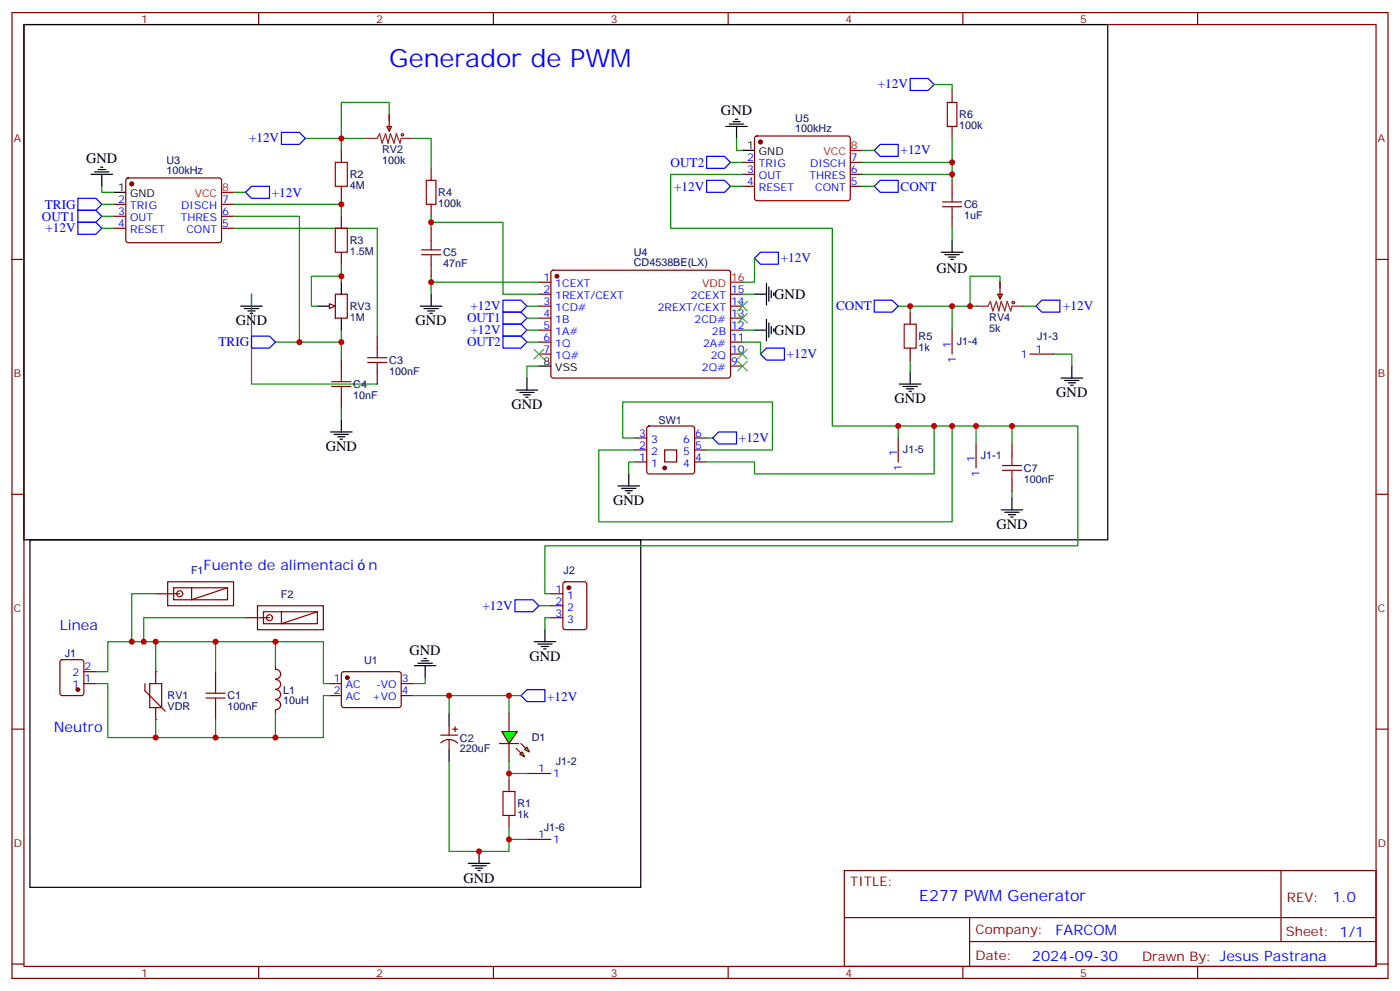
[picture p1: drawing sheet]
<svg xmlns="http://www.w3.org/2000/svg" width="412mm" height="292mm" viewBox="0 0 412 292" stroke-linecap="round" stroke-linejoin="round" font-family="sans-serif">
<g fill="none" stroke="#870000" stroke-width=".35">
<path d="M3.5 3.7h405.4v284.3h-405.4zM7.1 7.2h398.2v277.3h-398.2zM76.2 3.7v3.5M145.3 3.7v3.5M214.5 3.7v3.5M283.6 3.7v3.5M352.8 3.7v3.5M3.5 76.4h3.6M405.3 76.4h3.6M3.5 145.5h3.6M405.3 145.5h3.6M45.9 174.8h7"/>
<path d="M49.4 171.3h19.4v7h-19.4zM51.2 173h15.8v3.6h-15.8zM56.4 173v3.6l10.6-3.6M17.9 194.4l.4-.2h5.7l.6 .4 .1 9.5-.5 .6-5.9 .1-.6-.5-.1-9.4zM24.7 197.7h3.5M3.5 214.7h3.6M24.7 201.3h3.5M44.1 201.3h3.5v7h-3.5zM405.3 214.7h3.6M248.7 256.3h156.6v28.2h-156.6zM377.3 256.3v20.9M248.7 270.1h156.5"/>
<path d="M285.6 277.2h119.6M285.6 270.1v14.2M3.5 283.8h3.6M76.2 284.5v3.5M145.3 284.5v3.5M214.5 284.5v3.5M283.6 284.5v3.5M352.8 284.5v3.5M405.3 283.8h3.6"/>
<circle cx="52.9" cy="174.8" r=".88"/>
</g>
<circle cx="22.9" cy="203" r=".53" fill="#870000" stroke="#870000" stroke-width=".35"/>
<g fill="#8c2424">
<circle cx="45.9" cy="197.7" r=".18"/>
<circle cx="45.9" cy="211.8" r=".18"/>
</g>
<g fill="none" stroke="#870000" stroke-width=".35">
<path d="M45.9 197.7v3.6M63.5 197.7v3.6M81.1 196v1M81.2 197.1a1.41 1.41 0 0 1 1.5 1.4 1.41 1.41 0 0 1-1.5 1.4M100.8 197.9l.4-.2 16.5 .1 .5 .6-.1 9.5-.6 .4-16.5-.1-.5-.6v-9.2zM42.7 201.3v2.1l6 6M45.9 208.3v3.5M63.5 208.3v3.5M81.1 209v1.1M81.2 206.1a1.41 1.41 0 0 1 1.5 1.4 1.41 1.41 0 0 1-1.5 1.4M81.2 200.1a1.41 1.41 0 0 1 1.5 1.4 1.41 1.41 0 0 1-1.5 1.4M81.2 203a1.41 1.41 0 0 1 1.5 1.5 1.41 1.41 0 0 1-1.5 1.4"/>
<path d="M97 201.3h3.5M97 204.8h3.5M118.2 201.3h3.5M118.2 204.8h3.5M129.8 216.4h5M129.9 218.7a3.5 3.5 0 0 1 4.9 0M132.3 213.6v2.8M132.3 217.8v2.9M133.3 214.7h1.5M134.1 214v1.4M149.9 229.5v3.5M149.9 240.1v3.5"/>
</g>
<path d="M45.9 174.8h-7.1v14.1M28.2 197.7h3.5v-8.8h14.2v8.8M45.9 188.9h17.6v8.8M63.5 188.9h17.6v7.1M81.1 188.9h14.1v12.4h1.8M28.2 201.3h3.5v15.8h14.2v-5.3M63.5 211.8v5.3h-17.6M81.1 210.1v7h-17.6M97 204.8h-1.8v12.3h-14.1M121.7 204.8h10.6v5.3M132.3 204.8h17.6v5.3M149.9 224.2v5.3" fill="none" stroke="#008700" stroke-width=".35"/>
<path d="M60.7 204.1h5.6M60.7 205.5h5.6M63.5 201.3v2.8M63.5 205.5v2.8M148.2 233h3.5v7.1h-3.5z" fill="none" stroke="#a10000" stroke-width=".35"/>
<circle cx="102.3" cy="199.5" r=".53" fill="#870000" stroke="#870000" stroke-width=".35"/>
<path d="M8.8 158.9h179.9v102.3h-179.9zM132.3 210.1v3.5M132.3 220.7v3.5M137.9 254.2h6.4M139 254.9h4.2M140.1 255.6h2.1M140.8 256.3h.7M141.1 250.6v3.6" fill="none" stroke="#000" stroke-width=".35"/>
<path d="M147.8 215.4h4.6l-2.5 3.5z" fill="#0f0" stroke="#870000" stroke-width=".35"/>
<path d="M147.1 218.9h5.7z" fill="#f00" stroke="#870000" stroke-width=".35"/>
<g fill="#870000" stroke="#870000" stroke-width=".35">
<path d="M153.5 218.9l1.4 1.4z"/>
<path d="M152 220.3l1.5 1.4z"/>
</g>
<g fill="#0f0" stroke="#870000" stroke-width=".35">
<path d="M154.5 220.7l.7-.7 .7 1.4z"/>
<path d="M153.1 222.1l.7-.7 .7 1.4z"/>
</g>
<g fill="none" stroke="#870000" stroke-width=".35">
<path d="M113.9 37.2h1.5l-.7 1.4zM114.7 33.7v4.9M37.3 52.6l.4-.2h27.1l.5 .7-.1 17.9-.6 .4h-27.1l-.5-.7v-17.6zM33.5 60.1h3.5M33.5 63.7h3.5M33.5 67.2h3.5M65.3 60.1h3.5M65.3 63.7h3.5M65.3 67.2h3.5M100.5 63.7v3.5M100.5 74.3v3.5M98.8 86.6h3.5v7.1h-3.5z"/>
<path d="M162.3 174.8h3.5M162.3 178.3h3.5M166 171.5l.5-.2h5.7l.6 .4 .1 13-.5 .6-5.9 .1-.6-.5-.1-12.9zM162.3 181.9h3.5M149.9 210.1v5.3M149.9 218.9v5.3"/>
</g>
<g fill="none" stroke="#000" stroke-width=".35">
<path d="M26.8 51.3h6.4M27.9 50.6h4.2M28.9 49.9h2.1M29.6 49.2h.7M30 51.3v3.6M33.5 56.6h3.5M70.9 90.1h6.4M72 90.8h4.2M73 91.5h2.1M73.7 92.3h.7M74.1 86.6v3.5M93.5 90.1h3.5"/>
<path d="M100.5 83.1v3.5M100.5 93.7v3.5M122.1 196h6.3M123.1 195.3h4.3M124.2 194.6h2.1M124.9 193.9h.7M125.2 196v3.5M157.3 188.9h6.4M158.4 189.6h4.2M159.5 190.3h2.1M160.2 191h.7M160.5 185.4v3.5"/>
</g>
<path d="M68.8 56.6h3.5M30 67.2h3.5M68.8 67.2h42.3v31.8M74.1 86.6v26.5h37M125.2 199.5v1.8h-3.5M149.9 204.8h3.6" fill="none" stroke="#008700" stroke-width=".35"/>
<g fill="#870000" stroke="#870000" stroke-width=".35">
<circle cx="167.6" cy="173" r=".53"/>
<circle cx="38.8" cy="54.2" r=".53"/>
</g>
<path d="M74.1 54.9h5.3v3.5h-5.3l-1.8-1.8zM22.9 65.4h5.3l1.8 1.8-1.8 1.8h-5.3zM151.7 176.6h5.3l1.7 1.7-1.7 1.8h-5.3zM153.5 204.8l1.7-1.8h5.3v3.6h-5.3z" fill="none" stroke="#00f" stroke-width=".35"/>
<path d="M65.3 56.6h3.5" fill="none" stroke="#f00" stroke-width=".35"/>
<g fill="none" stroke="#a10000" stroke-width=".35">
<path d="M98.8 67.2h3.5v7.1h-3.5z"/>
<circle cx="118.5" cy="39.7" r=".35"/>
</g>
<path d="M107.6 40.7h3.5l.7-1.4 .7 2.9 1.1-2.9 .7 2.9 .7-2.9 1.1 2.9 .7-2.9 1 2.9 .4-1.5h3.5" fill="none" stroke="#8c2424" stroke-width=".35"/>
<path d="M97 89.4l1.8 .7-1.8 .7z" fill="#f0f0f0" stroke="#870000" stroke-width=".35"/>
<g fill="none" stroke="#00f" stroke-width=".35">
<path d="M82.9 39h5.3l1.8 1.7-1.8 1.8h-5.3zM268.1 23.1h5.3l1.8 1.8-1.8 1.7h-5.3zM22.9 58.4h5.3l1.8 1.7-1.8 1.8h-5.3zM208.1 46h5.3l1.8 1.8-1.8 1.8h-5.3zM208.1 53.1h5.3l1.8 1.8-1.8 1.7h-5.3zM259.3 42.5h5.3v3.5h-5.3l-1.8-1.7zM259.3 53.1h5.3v3.5h-5.3l-1.8-1.7zM22.9 61.9h5.3l1.8 1.8-1.8 1.7h-5.3zM224 74.3h5.3v3.5h-5.3l-1.8-1.8zM74.1 99h5.3l1.7 1.7-1.7 1.8h-5.3zM148.2 88.4h5.3l1.7 1.7-1.7 1.8h-5.3zM148.2 95.4h5.3l1.7 1.8-1.7 1.8h-5.3z"/>
<path d="M148.2 99h5.3l1.7 1.7-1.7 1.8h-5.3zM148.2 91.9h5.3l1.7 1.8-1.7 1.7h-5.3zM257.5 88.4h5.3l1.8 1.7-1.8 1.8h-5.3zM306.9 88.4h5.3v3.5h-5.3l-1.7-1.8zM225.8 102.5h5.3v3.5h-5.3l-1.8-1.8zM211.7 127.2h5.3v3.5h-5.3l-1.8-1.8z"/>
</g>
<g fill="none" stroke="#008700" stroke-width=".35">
<path d="M114.7 33.7v-3.5h-14.2v10.5h7.1M275.2 24.9h5.3v1.7M30 54.9v1.7h3.5M90 40.7h10.5v3.6M100.5 58.4v1.7h-31.7M121.7 40.7h5.3v8.9M215.2 47.8h3.5M215.2 54.9h3.5M217 40.7v3.6h1.7M218.7 51.3h-21.1v15.9h47.6v58.2h52.9v5.3M254 54.9h3.5M254 44.3h3.5"/>
<path d="M280.5 40.7v7.1h-26.5M280.5 47.8v3.5h-26.5M280.5 51.3v1.8M30 60.1h3.5M30 63.7h3.5M68.8 63.7h19.4v37h12.3v-3.5M100.5 60.1v3.6M100.5 77.8v5.3M127 65.4h21.2v21.2h10.5M127 63.7v3.5M222.2 76v7.1h-3.5M280.5 67.2v3.5"/>
<path d="M100.5 81.3h-8.8v8.8h1.8M127 81.3v5.3M127 83.1h31.7M155.2 97.2h3.5M155.2 90.1h3.5M155.2 93.7h3.5M218.7 97.2h3.5M218.7 86.6h3.5M264.6 90.1h3.5M280.5 90.1v7.1M285.8 90.1h-17.7v1.8M294.6 83.1v-1.8h-8.8v8.8h1.7"/>
<path d="M301.6 90.1h3.6M81.1 100.7h7.1M100.5 100.7v5.3M155.2 100.7h3.5M158.7 107.8h-3.5v3.5M218.7 100.7h5.3v3.5M268.1 106v3.5M310.4 104.2h5.3v3.6M100.5 120.1v3.5M187 136h-1.8v3.5M187 128.9h-3.6v-10.5h44.1v14.1h-19.4M208.1 128.9h1.8"/>
<path d="M264.6 125.4v3.5M275.2 125.4v14.1h-53v-3.5h-14.1M280.5 125.4v28.2h-104.1v-21.1h10.6M287.5 125.4v5.3M298.1 125.4h19.4v35.3h-157v14.1h1.8M298.1 144.8v1.8M158.7 178.3h3.6M72.3 181.9h-30v7M162.3 181.9h-1.8v3.5M132.3 224.2v26.4h17.6v-7M149.9 227.7h5.3M149.9 247.1h5.3"/>
</g>
<g fill="none" stroke="#a10000" stroke-width=".35">
<path d="M279 30.2h2.9v7h-2.9zM98.8 47.8h3.5v7.1h-3.5zM125.6 53.1h2.8v7h-2.8zM277.6 59.4h5.7M280.5 56.6v2.8M124.2 73.6h5.6M124.2 75h5.6M127 70.7v2.9M127 75v2.8M277.6 60.9h5.7M280.5 60.9v2.8M266.3 95.4h3.6v7.1h-3.6z"/>
<path d="M97.7 113.8h5.7M97.7 112.4h5.7M100.5 109.5v2.9M100.5 113.8v2.8M108.3 105.3h5.6M108.3 106.7h5.6M111.1 102.5v2.8M111.1 106.7v2.8M295.3 137.1h5.6M295.3 138.5h5.6M298.1 134.2v2.9M298.1 138.5v2.8"/>
<circle cx="298.5" cy="89.1" r=".35"/>
</g>
<g fill="none" stroke="#870000" stroke-width=".35">
<path d="M280.5 26.6v3.6M280.5 37.2v3.5M100.5 44.3v3.5M100.5 54.9v3.5M127 49.6v3.5M218.7 47.8h3.5M218.7 51.3h3.5M218.7 54.9h3.5M222.5 40.2l.5-.2 27 .1 .5 .6-.1 18-.6 .4-27.1-.1-.5-.6v-17.7zM250.5 47.8h3.5M250.5 51.3h3.5M250.5 54.9h3.5"/>
<path d="M280.5 53.1v3.5M127 60.1v3.6M127 67.2v3.5M127 77.8v3.5M162.5 79.8l.5-.2h51.8l.4 .7-.1 30.6-.6 .4-51.8-.1-.4-.6v-30.3zM280.5 63.7v3.5M111.1 99v3.5M158.7 83.1h3.6M158.7 86.6h3.6M158.7 90.1h3.6M158.7 93.7h3.6M158.7 97.2h3.6"/>
<path d="M215.2 86.6h3.5M215.2 90.1h3.5M215.2 93.7h3.5M215.2 97.2h3.5M268.1 91.9v3.5M280.5 97.2v7M293.9 86.6h1.4l-.7 1.4zM294.6 83.1v4.9M100.5 106v3.5M100.5 116.6v3.5M111.1 109.5v3.6M158.7 100.7h3.6"/>
<path d="M158.7 104.2h3.6M215.2 100.7h3.5M215.2 104.2h3.5M215.2 107.8h3.5M268.1 102.5v3.5M303.4 104.2h7M187 128.9h3.5M187 132.5h3.5M187 136h3.5M190.7 125.6l.5-.2h12.7l.5 .2 .2 .5v12.7l-.2 .5-.5 .2h-12.7l-.5-.2-.2-.5v-12.7zM195.8 132.5h3.5v3.5h-3.5zM204.6 128.9h3.5"/>
<path d="M204.6 132.5h3.5M204.6 136h3.5M264.6 128.9v7.1M287.5 130.7v7.1M298.1 130.7v3.5M298.1 141.3v3.5M75.8 178.3h19.4v7.1h-19.4zM72.3 181.9h7.1M77.6 180.1h15.9v3.5h-15.9zM82.9 180.1v3.5l10.6-3.5M155.2 227.7h7.1M155.2 247.1h7.1"/>
<circle cx="79.4" cy="181.9" r=".88"/>
</g>
<g fill="none" stroke="#000" stroke-width=".35">
<path d="M7.1 7.2h319.2v151.7h-319.2zM213.8 37.2h6.3M214.8 36.5h4.3M215.9 35.8h2.1M216.6 35.1h.7M217 37.2v3.5M218.7 44.3h3.5M277.3 74.3h6.3M278.3 75h4.3M279.4 75.7h2.1M280.1 76.4h.7M280.5 70.7v3.6"/>
<path d="M123.8 90.1h6.4M124.9 90.8h4.2M125.9 91.5h2.2M126.6 92.3h.8M127 86.6v3.5M222.2 97.2h3.6M222.2 86.6h3.6M225.8 83.4v6.4M225.8 94v6.4M226.5 84.5v4.2M226.5 95.1v4.2M227.2 85.5v2.2"/>
<path d="M227.2 96.1v2.1M227.9 86.3v.7M227.9 96.8v.7M152 114.8h6.4M153.1 115.5h4.2M154.2 116.2h2.1M154.9 116.9h.7M155.2 111.3v3.5M158.7 107.8h3.6M264.9 113.1h6.4M266 113.8h4.2M267.1 114.5h2.1"/>
<path d="M267.8 115.2h.7M268.1 109.5v3.6M312.6 111.3h6.3M313.6 112h4.3M314.7 112.7h2.1M315.4 113.4h.7M315.7 107.8v3.5M97.4 127.2h6.3M98.4 127.9h4.3M99.5 128.6h2.1M100.2 129.3h.7M100.5 123.6v3.6"/>
<path d="M185.2 139.5v3.6M182 143.1h6.4M183.1 143.8h4.2M184.1 144.5h2.2M184.9 145.2h.7M294.9 150.1h6.4M296 150.8h4.2M297 151.5h2.2M297.7 152.2h.7M298.1 146.6v3.5"/>
</g>
<g fill="#870000" stroke="#870000" stroke-width=".35">
<circle cx="164" cy="81.3" r=".53"/>
<circle cx="224" cy="41.8" r=".53"/>
<circle cx="195.8" cy="137.8" r=".53"/>
</g>
<path d="M250.5 44.3h3.5M215.2 83.1h3.5" fill="none" stroke="#f00" stroke-width=".35"/>
<path d="M217.3 88.7l2.8 2.8M217.3 92.3l2.8 2.8M220.1 88.7l-2.8 2.8M220.1 92.3l-2.8 2.8M157.3 102.8l2.9 2.9M160.2 102.8l-2.9 2.9M217.3 102.8l2.8 2.9M217.3 106.4l2.8 2.8M220.1 102.8l-2.8 2.9M220.1 106.4l-2.8 2.8" fill="none" stroke="#3c3" stroke-width=".35"/>
<path d="M287.5 90.1h3.5l.7-1.4 .8 2.8 1-2.8 .7 2.8 .7-2.8 1.1 2.8 .7-2.8 1 2.8 .4-1.4h3.5" fill="none" stroke="#8c2424" stroke-width=".35"/>
<g fill="#c00">
<circle cx="45.9" cy="188.9" r=".88"/>
<circle cx="45.9" cy="217.1" r=".88"/>
<circle cx="63.5" cy="188.9" r=".88"/>
<circle cx="63.5" cy="217.1" r=".88"/>
<circle cx="81.1" cy="188.9" r=".88"/>
<circle cx="81.1" cy="217.1" r=".88"/>
<circle cx="38.8" cy="188.9" r=".88"/>
<circle cx="132.3" cy="204.8" r=".88"/>
<circle cx="149.9" cy="204.8" r=".88"/>
<circle cx="100.5" cy="81.3" r=".88"/>
<circle cx="100.5" cy="60.1" r=".88"/>
<circle cx="88.2" cy="100.7" r=".88"/>
<circle cx="100.5" cy="100.7" r=".88"/>
<circle cx="100.5" cy="40.7" r=".88"/>
<circle cx="285.8" cy="90.1" r=".88"/>
<circle cx="42.3" cy="188.9" r=".88"/>
<circle cx="149.9" cy="227.7" r=".88"/>
<circle cx="149.9" cy="247.1" r=".88"/>
<circle cx="141.1" cy="250.6" r=".88"/>
<circle cx="127" cy="65.4" r=".88"/>
<circle cx="127" cy="83.1" r=".88"/>
<circle cx="280.5" cy="90.1" r=".88"/>
<circle cx="268.1" cy="90.1" r=".88"/>
<circle cx="280.5" cy="47.8" r=".88"/>
<circle cx="280.5" cy="51.3" r=".88"/>
<circle cx="264.6" cy="125.4" r=".88"/>
<circle cx="275.2" cy="125.4" r=".88"/>
<circle cx="280.5" cy="125.4" r=".88"/>
<circle cx="287.5" cy="125.4" r=".88"/>
<circle cx="298.1" cy="125.4" r=".88"/>
</g>
<text font-size="7.4" fill="#00f" x="114.7" y="19.6">Generador de PWM</text>
<text font-size="4.6" fill="#00f" x="270.8" y="265.3">E277 PWM Generator</text>
<g font-size="4.2">
<text x="212.4" y="34">GND</text>
<text x="25.4" y="48.1">GND</text>
<text x="275.9" y="80.3">GND</text>
<text x="228.1" y="88">GND</text>
<text x="69.5" y="95.8">GND</text>
<text x="122.4" y="95.8">GND</text>
<text x="228.1" y="98.6">GND</text>
<text x="263.5" y="118.7">GND</text>
<text x="311.1" y="116.9">GND</text>
<text x="150.6" y="120.5">GND</text>
<text x="96" y="132.8">GND</text>
<text x="180.6" y="148.7">GND</text>
<text x="293.5" y="155.8">GND</text>
<text x="120.6" y="192.8">GND</text>
<text x="155.9" y="194.6">GND</text>
<text x="136.5" y="259.8">GND</text>
</g>
<g font-size="4.2" fill="#00f">
<text x="60" y="167.7">Fuente de alimentaci</text>
<text x="108.6" y="167.7">n</text>
<text x="17.6" y="185.4">Linea</text>
<text x="15.9" y="215.4">Neutro</text>
<text x="392.5" y="265.6">1.0</text>
<text x="310.9" y="275.1">FARCOM</text>
<text x="304" y="282.9">2024-09-30</text>
</g>
<g font-size="3.9" fill="#00f">
<text x="258.6" y="26">+12V</text>
<text x="73.3" y="41.9">+12V</text>
<text x="265.3" y="45.4">+12V</text>
<text x="197.5" y="49.1">OUT2</text>
<text x="80.1" y="57.9">+12V</text>
<text x="198.6" y="56.1">+12V</text>
<text x="265.3" y="56.1">CONT</text>
<text x="12.3" y="64.9">OUT1</text>
<text x="13.2" y="61.4">TRIG</text>
<text x="13.4" y="68.4">+12V</text>
<text x="230" y="77.2">+12V</text>
<text x="137.6" y="94.9">OUT1</text>
<text x="138.6" y="91.4">+12V</text>
<text x="246.3" y="91.3">CONT</text>
<text x="313.1" y="91.4">+12V</text>
<text x="64.4" y="101.9">TRIG</text>
<text x="137.6" y="102">OUT2</text>
<text x="138.6" y="98.4">+12V</text>
<text x="231.8" y="105.4">+12V</text>
<text x="217.7" y="130.2">+12V</text>
<text x="142.1" y="179.6">+12V</text>
<text x="161.2" y="206.2">+12V</text>
</g>
<g font-size="3.9" fill="#800">
<text x="250.5" y="260.9">TITLE:</text>
<text x="379.1" y="265.6">REV:</text>
<text x="287.4" y="275.1">Company:</text>
<text x="378.7" y="275.7">Sheet: 1/1</text>
<text x="287.4" y="282.8">Date:</text>
<text x="336.4" y="282.8">Drawn By: Jesus Pastrana</text>
</g>
<g font-size="3.2" fill="#800">
<text x="41.6" y="6.7">1</text>
<text x="110.8" y="6.7">2</text>
<text x="179.9" y="6.7">3</text>
<text x="249.1" y="6.7">4</text>
<text x="318.2" y="6.7">5</text>
<text x="4.1" y="41.8">A</text>
<text x="405.9" y="41.8">A</text>
<text x="4.1" y="110.9">B</text>
<text x="405.9" y="110.9">B</text>
<text x="4.1" y="180.1">C</text>
<text x="405.9" y="180.1">C</text>
<text x="4.1" y="249.2">D</text>
<text x="405.9" y="249.2">D</text>
<text x="41.6" y="287.5">1</text>
<text x="110.8" y="287.5">2</text>
<text x="179.9" y="287.5">3</text>
<text x="249.1" y="287.5">4</text>
<text x="318.2" y="287.5">5</text>
</g>
<g font-size="3.2" fill="#000080">
<text x="234.3" y="35.8">U5</text>
<text x="282.6" y="34.9">R6</text>
<text x="234.3" y="39">100kHz</text>
<text x="282.6" y="38">100k</text>
<text x="112.5" y="45.1">RV2</text>
<text x="49" y="51.3">100kHz</text>
<text x="49" y="48.2">U3</text>
<text x="103" y="52.5">R2</text>
<text x="112.5" y="48.3">100k</text>
<text x="103" y="55.7">4M</text>
<text x="129.1" y="57.8">R4</text>
<text x="129.1" y="60.9">100k</text>
<text x="284" y="64.4">1uF</text>
<text x="284" y="61.3">C6</text>
<text x="103" y="71.9">R3</text>
<text x="103" y="75.1">1.5M</text>
<text x="130.5" y="75.4">C5</text>
<text x="186.7" y="75.3">U4</text>
<text x="130.5" y="78.6">47nF</text>
<text x="186.7" y="78.4">CD4538BE(LX)</text>
<text x="103" y="94.5">1M</text>
<text x="103" y="91.2">RV3</text>
<text x="291.4" y="94.5">RV4</text>
<text x="270.6" y="100.1">R5</text>
<text x="281.9" y="101.5">J1-4</text>
<text x="291.4" y="97.7">5k</text>
<text x="305.5" y="100.1">J1-3</text>
<text x="114.7" y="107.2">C3</text>
<text x="270.6" y="103.3">1k</text>
<text x="114.7" y="110.3">100nF</text>
<text x="104.1" y="117.4">10nF</text>
<text x="104.1" y="114.2">C4</text>
<text x="194" y="124.8">SW1</text>
<text x="266" y="133.3">J1-5</text>
<text x="288.9" y="135">J1-1</text>
<text x="301.6" y="142.1">100nF</text>
<text x="301.6" y="138.9">C7</text>
<text x="56.3" y="168.9">F1</text>
<text x="166" y="168.9">J2</text>
<text x="82.7" y="175.9">F2</text>
<text x="19.1" y="193.6">J1</text>
<text x="107.3" y="195.4">U1</text>
<text x="49.4" y="209.1">VDR</text>
<text x="49.4" y="205.9">RV1</text>
<text x="67" y="209.1">100nF</text>
<text x="67" y="205.9">C1</text>
<text x="83.4" y="207.3">10uH</text>
<text x="83.4" y="204.2">L1</text>
<text x="135.5" y="221.4">220uF</text>
<text x="135.5" y="218.3">C2</text>
<text x="156.6" y="218.2">D1</text>
<text x="163.7" y="225.3">J1-2</text>
<text x="152.4" y="237.7">R1</text>
<text x="152.4" y="240.9">1k</text>
<text x="160.2" y="244.7">J1-6</text>
</g>
<g font-size="3.2" fill="#00f">
<text x="220.1" y="47.4">2</text>
<text x="250.6" y="47.4">7</text>
<text x="220.1" y="51">3</text>
<text x="223.6" y="52.7">OUT</text>
<text x="223.6" y="49.2">TRIG</text>
<text x="238.4" y="52.7">THRES</text>
<text x="238.6" y="49.2">DISCH</text>
<text x="250.6" y="51">6</text>
<text x="34.8" y="59.8">2</text>
<text x="65.4" y="59.8">7</text>
<text x="220.1" y="54.5">4</text>
<text x="223.6" y="56.3">RESET</text>
<text x="240.1" y="56.3">CONT</text>
<text x="250.6" y="54.5">5</text>
<text x="34.8" y="63.3">3</text>
<text x="38.3" y="65.1">OUT</text>
<text x="38.3" y="61.6">TRIG</text>
<text x="53.2" y="65.1">THRES</text>
<text x="53.4" y="61.6">DISCH</text>
<text x="65.4" y="63.3">6</text>
<text x="34.8" y="66.9">4</text>
<text x="38.3" y="68.6">RESET</text>
<text x="54.9" y="68.6">CONT</text>
<text x="65.4" y="66.9">5</text>
<text x="160.1" y="82.7">1</text>
<text x="160.1" y="86.3">2</text>
<text x="160.1" y="89.8">3</text>
<text x="163.6" y="84.5">1CEXT</text>
<text x="163.6" y="88">1REXT/CEXT</text>
<text x="203.5" y="88">2CEXT</text>
<text x="215.4" y="89.8">14</text>
<text x="215.4" y="86.3">15</text>
<text x="160.1" y="93.3">4</text>
<text x="163.6" y="91.5">1CD#</text>
<text x="163.6" y="95.1">1B</text>
<text x="193.7" y="91.5">2REXT/CEXT</text>
<text x="204.6" y="95.1">2CD#</text>
<text x="215.4" y="93.3">13</text>
<text x="160.1" y="96.8">5</text>
<text x="160.1" y="100.4">6</text>
<text x="163.6" y="98.6">1A#</text>
<text x="209.7" y="98.6">2B</text>
<text x="215.4" y="100.4">11</text>
<text x="215.4" y="96.8">12</text>
<text x="160.1" y="103.9">7</text>
<text x="163.6" y="102.1">1Q</text>
<text x="163.6" y="105.7">1Q#</text>
<text x="207.1" y="102.1">2A#</text>
<text x="209.4" y="105.7">2Q</text>
<text x="215.4" y="107.4">9</text>
<text x="215.4" y="103.9">10</text>
<text x="280.1" y="102.5" transform="rotate(-90 280.1 102.5)">1</text>
<text x="281.5" y="107" transform="rotate(-90 281.5 107)">1</text>
<text x="300.7" y="105.3">1</text>
<text x="305.2" y="103.9">1</text>
<text x="206.8" y="109.2">2Q#</text>
<text x="188.3" y="128.6">3</text>
<text x="191.8" y="130.4">3</text>
<text x="201.3" y="130.4">6</text>
<text x="204.8" y="128.6">6</text>
<text x="188.3" y="132.1">2</text>
<text x="188.3" y="135.6">1</text>
<text x="191.8" y="133.9">2</text>
<text x="191.8" y="137.4">1</text>
<text x="201.3" y="133.9">5</text>
<text x="201.3" y="137.4">4</text>
<text x="204.8" y="132.1">5</text>
<text x="204.8" y="135.6">4</text>
<text x="264.2" y="134.2" transform="rotate(-90 264.2 134.2)">1</text>
<text x="287.2" y="136" transform="rotate(-90 287.2 136)">1</text>
<text x="265.6" y="138.7" transform="rotate(-90 265.6 138.7)">1</text>
<text x="288.6" y="140.5" transform="rotate(-90 288.6 140.5)">1</text>
<text x="163.6" y="174.4">1</text>
<text x="163.6" y="178">2</text>
<text x="167.1" y="176.2">1</text>
<text x="167.1" y="179.7">2</text>
<text x="163.6" y="181.5">3</text>
<text x="167.1" y="183.3">3</text>
<text x="24.9" y="197.4">2</text>
<text x="21.4" y="202.7">1</text>
<text x="21.4" y="199.1">2</text>
<text x="24.9" y="200.9">1</text>
<text x="98.4" y="200.9">1</text>
<text x="101.8" y="202.7">AC</text>
<text x="110.8" y="202.7">-VO</text>
<text x="118.4" y="200.9">3</text>
<text x="98.4" y="204.4">2</text>
<text x="101.8" y="206.2">AC</text>
<text x="109.6" y="206.2">+VO</text>
<text x="118.4" y="204.4">4</text>
<text x="158.5" y="227.4">1</text>
<text x="163" y="228.8">1</text>
<text x="158.5" y="246.8">1</text>
<text x="163" y="248.2">1</text>
</g>
<g font-size="3.2">
<text x="220.1" y="43.9">1</text>
<text x="223.6" y="45.7">GND</text>
<text x="34.8" y="56.3">1</text>
<text x="38.3" y="58">GND</text>
<text x="160.1" y="107.4">8</text>
<text x="163.6" y="109.2">VSS</text>
</g>
<g font-size="3.2" fill="#f00">
<text x="242.6" y="45.7">VCC</text>
<text x="250.6" y="43.9">8</text>
<text x="57.4" y="58">VCC</text>
<text x="65.4" y="56.3">8</text>
<text x="215.4" y="82.7">16</text>
<text x="206.8" y="84.5">VDD</text>
</g>
</svg>
